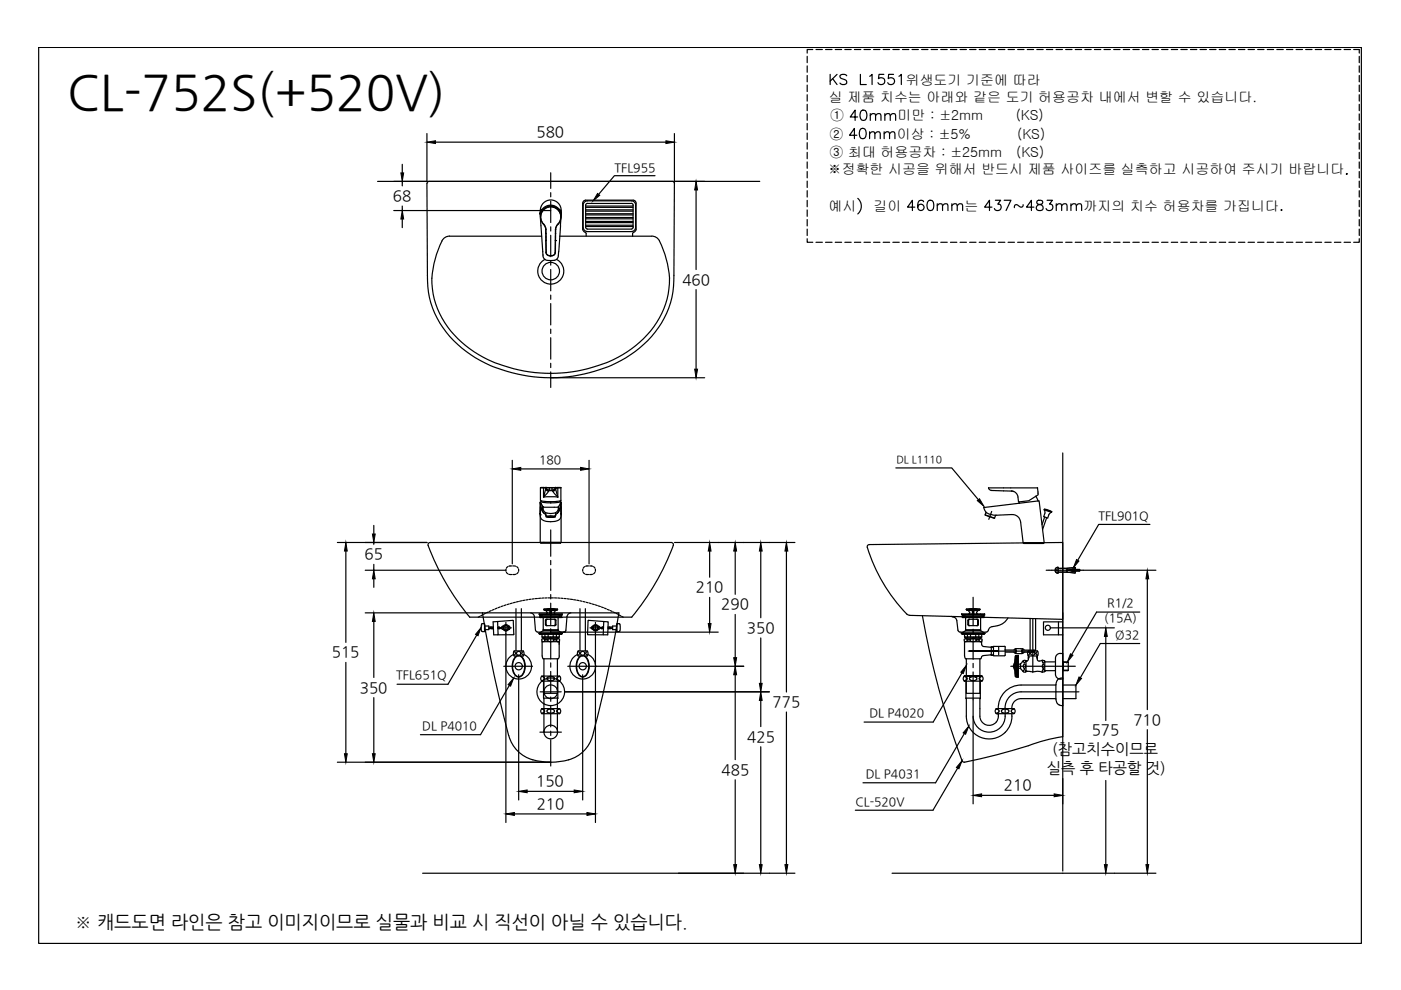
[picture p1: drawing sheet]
<svg xmlns="http://www.w3.org/2000/svg" width="297mm" height="210mm" viewBox="0 0 297 210" stroke-linecap="round" stroke-linejoin="round" font-family="sans-serif">
<!-- layer: 5 -->
<g fill="none" stroke="#000" stroke-width=".25">
<path d="M8.2 10.1h280.4v189.9h-280.4zM114.5 45.4l.1-.5 .3-.4-.4 1.1M114.7 47.8l.4 6.2a1.23 1.23 0 0 0 1.7 1.2 1.23 1.23 0 0 0 1.6-1.2v-.6M114.8 44.7h.1M114.8 44.7l-.3 .8 .2 2.3M115 44.4l-.2 .2-.3 .6 .4-.7-.1 .2M118.5 44.4a2.24 2.24 0 0 0-3.7 .3M118.5 44.4a2.35 2.35 0 0 1 .4 2l-.1 1.4M118.5 44.4l.3 .2 .2 .6-.2-.5-.2-.2 .4 .8M118.8 44.7h.1M118.8 44.7l.2 .9M118.9 47.8l-.4 5.6"/>
<path d="M119 44.6v.8M119 44.6a2.21 2.21 0 0 0-2.2-2.2 2.21 2.21 0 0 0-2.2 2.2l-.1 .8M114.5 106.6l.1 .9M114.5 109.2h.1M114.5 109.2a1.37 1.37 0 0 0 1.6 1.4 2.65 2.65 0 0 0 2.7-.8l.2-.6M114.5 106.5v8.5M114.6 107.5l-.1 1.5zM114.6 106.9v-.3v1.2M114.6 107.8l.1-.1a2.12 2.12 0 0 0 1 1.4M114.7 106.7v1l.4 .4v-.7M114.7 106.7l.4 .7M114.8 106.3l-.3 .1 .2 .3"/>
<path d="M115.1 108.1l.3 .7M115.1 107.4h.1M115.1 107.4v.3M115.1 107.4v.1M115.1 107.5a1.14 1.14 0 0 0 .9 1.3 1.92 1.92 0 0 0 2.2-.4l.2-.7M118.4 107.4v.7l.4-.4v.2l-.4 .6-.6 .6M118.4 107.4v.3v-.2h-3.3M118.4 107.4v.1M118.4 108.1l-.3 .8M118.8 106.3l.2 .1-.2 .3M118.8 106.7l-.3 .7M118.9 106.6v1.2l-.1-.1v-1"/>
<path d="M118.9 106.6v.9M118.9 107.5l.1 1.4M118.9 107.5l.1 1.5M119 106.6l-.1 .3M119 106.5v8.5M216.1 106.7l-7.5 .9 .6 1.1M220.1 106.2h.2l1.1 8.9h-4.5l-.5-4.4a1.78 1.78 0 0 0-1.9-1.6l-3.2 .1"/>
</g>
<!-- layer: 1 -->
<g fill="none" stroke="#000" stroke-width=".25">
<path d="M80.1 38.5h81M85.3 34.8v1.9M85.3 38.5v.9M90.5 28.3v10.2M92.3 30.1h48.9M143 28.3v10.2M83.5 44.6h33.3M85.3 43.7v.9M85.3 46.4v1.9M90.6 58.4a19.3 19.3 0 0 0 9.2 16.8 31.3 31.3 0 0 0 17 4.9M95.3 50.1h19.5M95.3 50.1a2.13 2.13 0 0 0-2 1.8 21.4 21.4 0 0 0-1.7 7.1"/>
<path d="M114.6 46a2.13 2.13 0 0 1 1.9-2.3h.5a1.92 1.92 0 0 1 1.9 2v.3M115.3 47.6a2.18 2.18 0 0 1-.1-3.1 2.18 2.18 0 0 1 3.1 0 2.18 2.18 0 0 1 0 3.1M115.3 47.5l.1 .3a4.3 4.3 0 0 1 .3 2.5v.7M115.3 47.6l.2 .2a4.4 4.4 0 0 1 .3 2.5v.7M115.3 47.6a2.14 2.14 0 0 1-.1-3.1 2.14 2.14 0 0 1 3.1 0 2.14 2.14 0 0 1-.1 3.1M115.6 55a2.76 2.76 0 0 0-1 4.2 2.76 2.76 0 0 0 4.3 0 2.76 2.76 0 0 0-.9-4.2M115.7 50.2h.1M115.8 48.6h-.1M115.8 49.5h-.1M115.8 51v2.5a.69 .69 0 0 0 .7 .7M115.8 51v2.5a.72 .72 0 0 0 .7 .7M115.8 53.5h.1"/>
<path d="M116.5 54.2h.5M116.5 54.2h.1M117.7 53.5h.1M117.7 51v2.5a.69 .69 0 0 1-.7 .7M117.7 51h.1M117.8 49.5l-.1 1.5M117.8 50.2h.1M117.8 48.6h.1M117.8 49.5h.1M117.8 51h.1M117.8 51v2.5a.72 .72 0 0 1-.8 .7M117.8 49.5v1.5"/>
<path d="M118.2 47.6l-.4 .7v1.2M118.2 47.5l.1 .1M118.3 47.6l-.4 .7-.1 1.2M118.7 50.1h19.5M134.4 49.2l-.3 .3M138.2 50.1a2.13 2.13 0 0 1 2 1.8 16.9 16.9 0 0 1-4.6 20.7 29.5 29.5 0 0 1-21.1 6.5 26.9 26.9 0 0 1-18.9-8.9 17.2 17.2 0 0 1-4-11.2M142.9 58.4a19.3 19.3 0 0 1-9.2 16.8 31.3 31.3 0 0 1-16.9 4.9M147.6 40.3v16.9M147.6 61.4v16.9M108.6 97.6v21.9M110.4 99.4h12.7M116.8 80.1h32.6"/>
<path d="M124.9 97.6v21.9M225.3 96v88.7M71.5 115h19M73.3 116.8v19.4M79.3 111.4v1.8M79.3 115v.4M79.3 119.7v1.2M114.6 103.4v2.7a9 9 0 0 0 4.3 0v-2.7M114.6 103.4h.1M114.7 115.2h4.1M114.8 106.2v.1a3.2 3.2 0 0 0 2.4 .3l1.3-.1 .3-.1v-.2M115.3 105.4h3"/>
<path d="M115.3 103.4h-.7M115.3 103.4h-.6h1.1M115.7 108.7v.6M115.7 103.4h-.4l-.1 2M115.7 103.4h.1M115.7 103.4v.2a.6 .6 0 0 0 .6 .5M115.7 103.4l-.5 2 1.1-1.3M115.7 103.4a.62 .62 0 0 0 .6 .6M115.7 103.4h-.4M115.7 103.4a.62 .62 0 0 0 .7 .6M115.8 103.4h-.1M115.8 103.4h2"/>
<path d="M115.8 103.4h.1M115.8 109.3v-.1v.4l.3 .1 1.7-.1M115.8 103.4l.1 .3 .5 .2M115.8 103.4h.7M115.9 109.5l.9-.1 .9 .1-.9 .2zM115.9 109.5h.1M116.4 104l-.1 .1M116.5 103.4v.5M116.5 103.9l-.1 .1M116.5 103.4h.5M116.5 103.9h.5M116.8 106.4v.2"/>
<path d="M117 103.4v.5M117 103.4h.7M117 103.9l.1 .1M117.1 104l1.2 1.4M117.6 109.5h.1M117.6 109.4l-.8 .2-.8-.2M117.7 103.4h.1M117.7 109.2v.4M117.7 103.4l-.1 .3-.5 .2M117.8 103.4h.1M117.8 109.2v.1M117.8 103.4a.62 .62 0 0 1-.6 .6"/>
<path d="M117.8 103.4h.4M117.8 103.4v.2M117.8 103.4a.83 .83 0 0 1-1.2 .6h-.2M117.8 103.6a.6 .6 0 0 1-.6 .5M117.8 103.6l.5 1.8M117.8 108.7v.6M117.8 103.4h.5M118.2 103.4h.1M118.2 103.4h.7h-1.2M118.3 103.4v2M118.9 103.4h.1M118.9 103.4h-.6"/>
<path d="M143 115h25.5M150.5 116.8v5.6M155.9 116.8v9.2M161.3 116.8v14.2M166.7 116.8v29.9M209.6 103.4h10.3M209.6 103.4a.6 .6 0 0 0 .7 .6l4.1 .1M210.3 108.4l-.7 1.7M214.4 104.1l.6 .1M217.1 115.2h4.1M219.5 105.3l.6 .9M219.6 105.2h.1"/>
<path d="M219.9 103.4l.2 1.5-2 1.3-2.2 .2a2 2 0 0 0-1.1-2.2l-.4-.1M220.1 106.2l-4 .5v-.3M243.8 111.2h-10.9l-4.4 7.6M77.4 129.9h24.9M77.4 120.9h29.9M79.3 122.7v1.8M79.3 131.8v11.8M101.1 134.6l-6.1 10.5h-10.8M107.3 134.3v40.1M119.5 134h32.8M126.2 134.3v40.1M150.5 126.7v5.5"/>
<path d="M155.9 130.3v9.1M161.3 135.3v9.6M222.7 133.1h13.6M229.6 120.9h15.5M234.4 134.9v17.9M241.6 129.8h-9.1l-5.3 9M241.6 136.4h-8.3l-4.2 7.3M243.3 122.7v27.8M73.3 140.4v19.4M79.3 147.9v11.9M108 145.3l-6.1 10.5h-12.8M110 143.1v26.5"/>
<path d="M119.7 146.7h43.4M123.5 143.1v26.5M126.5 141.3h31.2M155.9 143.1v18M161.3 148.5v5.6M161.3 158.3v25M166.7 151v32.3M204 142.7l-6.1 10.4h-14.7M204.5 155.5l-6.1 10.5h-15.4M206.3 148.4v22M243.3 154.7v28.6M71.5 161.6h45.3"/>
<path d="M109.1 172.6h15.3M111.8 167.8h9.9M155.9 165.3v18M203 162.9l-5.2 8.9h-16.5M208.1 168.6h15.4M234.4 165.5v17.8M89.6 185.1h78.9M189.1 185.1h56"/>
<circle cx="116.8" cy="57.5" r="1.85"/>
</g>
<!-- layer: CENTER -->
<g fill="none" stroke="#000" stroke-width=".25">
<path d="M116.8 36.6v3.3M116.8 40.9v.8M116.8 42.7v4.5M116.8 48.1v.9M116.8 49.9v4.5M116.8 55.3v.9M116.8 57.1v4.6M116.8 62.6v.9M116.8 64.4v4.5M116.8 69.8v.9M116.8 71.6v4.5M116.8 77v.9"/>
<path d="M116.8 78.8v3.3M116.8 112.4v5.5M116.8 118.8v.9M106.1 133.1h2.3M107.3 132v2.3M116.8 120.7v4.5M116.8 126.1v.9M116.8 127.9v4.5M116.8 133.3v.9M116.8 135.1v4.6M125.1 133.1h2.3M126.2 132v2.3"/>
<path d="M206.3 126.6v5.9M206.3 133.4v.9M206.3 135.2v4.6M116.8 140.5v1M116.8 142.4v4.5M116.8 147.8v.9M116.8 149.6v4.5M116.8 155v.9M116.8 156.8v5.6M206.3 140.7v.9M206.3 142.5v5.9"/>
</g>
<!-- layer: 1 -->
<g fill="#000" stroke="#000" stroke-width=".21">
<path d="M85 36.7h.6l-.3 1.8zM90.5 30.1l1.8-.3v.6zM141.2 29.8l1.8 .3-1.8 .3zM85.3 44.6l.3 1.8h-.6zM147.6 38.5l.3 1.8h-.6zM147.3 78.3h.6l-.3 1.8zM108.6 99.4l1.8-.3v.6zM123.1 99.1l1.8 .3-1.8 .3zM73.3 115l.3 1.8h-.6zM79 113.2h.6l-.3 1.8zM150.5 115l.3 1.8h-.6zM155.9 115l.3 1.8h-.6z"/>
<path d="M161.3 115l.3 1.8h-.6zM166.7 115l.3 1.8h-.6zM228.2 118.6l.6 .4-1.2 1.4zM79.3 129.9l.3 1.9h-.6zM79.3 120.9l.3 1.8h-.6zM102 133.1l-.6 1.7-.6-.3zM150.2 132.2h.6l-.3 1.8zM155.6 139.4h.6l-.3 1.9zM227 138.6l.5 .3-1.2 1.4zM234.4 133.1l.4 1.8h-.6zM243.3 120.9l.3 1.8h-.6zM73 159.8h.6l-.3 1.8z"/>
<path d="M79 159.8h.6l-.3 1.8zM108.9 143.8l-.6 1.7-.6-.3zM155.9 141.3l.3 1.8h-.6zM161.3 146.7l.3 1.8h-.6zM161 144.9h.6l-.3 1.8zM204.9 141.1l-.7 1.7-.5-.3zM205.4 154l-.7 1.7-.5-.3zM228.8 143.5l.5 .3-1.2 1.4zM107.3 172.6l1.8-.3v.6zM110 167.8l1.8-.3v.6zM121.7 167.5l1.8 .3-1.8 .3zM124.4 172.3l1.8 .3-1.8 .3z"/>
<path d="M204 161.3l-.7 1.7-.5-.3zM206.3 168.6l1.8-.3v.6zM223.5 168.3l1.8 .3-1.8 .3zM155.6 183.3h.6l-.3 1.8zM161 183.3h.6l-.3 1.8zM166.4 183.3h.6l-.3 1.8zM234.2 183.3h.6l-.4 1.8zM243 183.3h.6l-.3 1.8z"/>
</g>
<!-- layer: 3 -->
<g fill="none" stroke="#000" stroke-width=".25">
<path d="M171.1 11.9v1.4M171.1 14v1.3M171.1 16v1.4M171.1 18v1.4M172.3 10.5h-1.2v.8M173 10.5h1.4M175 10.5h1.4M177.1 10.5h1.3M179.1 10.5h1.4M181.2 10.5h1.3M183.2 10.5h1.3M185.2 10.5h1.4"/>
<path d="M187.2 10.5h1.4M189.3 10.5h1.4M191.3 10.5h1.4M193.4 10.5h1.3M195.4 10.5h1.4M197.4 10.5h1.4M199.5 10.5h1.3M201.5 10.5h1.4M203.5 10.5h1.4M205.6 10.5h1.3M207.6 10.5h1.4M209.6 10.5h1.4"/>
<path d="M211.7 10.5h1.3M213.7 10.5h1.4M215.8 10.5h1.3M217.8 10.5h1.3M219.8 10.5h1.4M221.9 10.5h1.3M223.9 10.5h1.4M225.9 10.5h1.4M228 10.5h1.3M230 10.5h1.4M232 10.5h1.4M234.1 10.5h1.3"/>
<path d="M236.1 10.5h1.4M238.2 10.5h1.3M240.2 10.5h1.3M242.2 10.5h1.4M244.2 10.5h1.4M246.3 10.5h1.3M248.3 10.5h1.4M250.4 10.5h1.3M252.4 10.5h1.4M254.4 10.5h1.4M256.5 10.5h1.3M258.5 10.5h1.4"/>
<path d="M260.5 10.5h1.4M262.6 10.5h1.3M264.6 10.5h1.4M266.6 10.5h1.4M268.7 10.5h1.3M270.7 10.5h1.4M272.8 10.5h1.3M274.8 10.5h1.3M276.8 10.5h1.4M278.9 10.5h1.3M280.9 10.5h1.3M282.9 10.5h1.4"/>
<path d="M285 10.5h1.3M287 10.5h1.2v.8M288.2 11.9v1.4M288.2 14v1.3M288.2 16v1.4M288.2 18v1.4M171.1 20.1v1.3M171.1 22.1v1.4M171.1 24.2v1.3M171.1 26.2v1.3M171.1 28.2v1.4M171.1 30.2v1.4"/>
<path d="M171.1 32.3v1.4M171.1 34.3v1.4M171.1 36.4v1.3M171.1 38.4v1.4M288.2 20.1v1.3M288.2 22.1v1.4M288.2 24.2v1.3M288.2 26.2v1.3M288.2 28.2v1.4M288.2 30.2v1.4M288.2 32.3v1.4M288.2 34.3v1.4"/>
<path d="M288.2 36.4v1.3M288.2 38.4v1.4M123.5 43.1l.1 5.5v.3l.5 .3M124.1 49.2l.2 .3v.6M134.1 49.5v.6M134.2 42.4h-10a.62 .62 0 0 0-.6 .7M134.2 42.4a.62 .62 0 0 1 .7 .7M134.9 43.1v5.5l-.1 .3-.4 .3M171.1 50.6v.8h1.2M171.1 40.4v1.4M171.1 42.5v1.3M171.1 44.5v1.4"/>
<path d="M171.1 46.5v1.4M171.1 48.6v1.3M173 51.4h1.4M175 51.4h1.4M177.1 51.4h1.3M179.1 51.4h1.4M181.2 51.4h1.3M183.2 51.4h1.3M185.2 51.4h1.4M187.2 51.4h1.4M189.3 51.4h1.4M191.3 51.4h1.4"/>
<path d="M193.4 51.4h1.3M195.4 51.4h1.4M197.4 51.4h1.4M199.5 51.4h1.3M201.5 51.4h1.4M203.5 51.4h1.4M205.6 51.4h1.3M207.6 51.4h1.4M209.6 51.4h1.4M211.7 51.4h1.3M213.7 51.4h1.4M215.8 51.4h1.3"/>
<path d="M217.8 51.4h1.3M219.8 51.4h1.4M221.9 51.4h1.3M223.9 51.4h1.4M225.9 51.4h1.4M228 51.4h1.3M230 51.4h1.4M232 51.4h1.4M234.1 51.4h1.3M236.1 51.4h1.4M238.2 51.4h1.3M240.2 51.4h1.3"/>
<path d="M242.2 51.4h1.4M244.2 51.4h1.4M246.3 51.4h1.3M248.3 51.4h1.4M250.4 51.4h1.3M252.4 51.4h1.4M254.4 51.4h1.4M256.5 51.4h1.3M258.5 51.4h1.4M260.5 51.4h1.4M262.6 51.4h1.3M264.6 51.4h1.4"/>
<path d="M266.6 51.4h1.4M268.7 51.4h1.3M270.7 51.4h1.4M272.8 51.4h1.3M274.8 51.4h1.3M276.8 51.4h1.4M278.9 51.4h1.3M280.9 51.4h1.3M282.9 51.4h1.4M285 51.4h1.3M288.2 50.6v.8h-1.2M288.2 40.4v1.4"/>
<path d="M288.2 42.5v1.3M288.2 44.5v1.4M288.2 46.5v1.4M288.2 48.6v1.3M102.3 132.2h.4v1.7h-.4M102.3 132.2a1.45 1.45 0 0 0 0 1.7M102.7 132.4l.1 .3M102.8 133.5l-.1 .3M102.8 132.7h.8v.8h-.8M102.8 132.7v.8M103.6 133.3h1M103.9 132.9l.3 .5"/>
<path d="M104.3 132.9l.2 .5M104.5 132.9l.1 .1h-1M105.4 131.8l.1 .1M105.5 131.9l.1 2.6M105.5 133l.7 .1-.6 .2M105.6 133.1l.1 .3M105.6 134.5l-.1 .1M105.8 132.9l.2 .5M106.6 133.5h.1M106.7 132.8h-.1a.33 .33 0 0 0-.3 .3 .33 .33 0 0 0 .3 .3M106.7 132.8l.6-.3 .5 .3v.6l-.5 .3-.6-.3zM107.8 132.8h.1"/>
<path d="M107.8 133.5h.1M107.8 132.8a.33 .33 0 0 1 .4 .3 .33 .33 0 0 1-.4 .3M109 134.5l-.2 .1h-4.1l-.2-2.8 4.3-.2 .1 2.9M114.3 134.3h4.9M114.3 130.2l4.9 .1zM114.3 130.3l.2 .1M114.4 130.2h-.1M114.4 134.4l4.6 .1M114.4 134.3v.2M114.5 130.4v.1M114.5 130.8v.1M114.5 130.9h4.5"/>
<path d="M114.5 130.8h4.6l-.1 .1M114.5 130.5h4.6M114.5 130.9h.1M114.5 130.4h.1M114.5 130.4h4.5M114.8 130.6v.1M114.9 134.5l.1 .6h3.6M114.9 136.1l.1 3 .1 .6h3.3M114.9 135.1h.7M115.2 133.7l-.9 .6h4.9M115.2 133.4v.3M115.2 133.7h3.1"/>
<path d="M115.2 133.5h3.1M115.2 135.1v.3h1.5M115.2 130.9v2.8M115.3 129.2h2.9l-.1 .2h-2.7zM115.3 129.2l1.5-.2 1.4 .2M115.3 139.7v7.3h2.9v-7.3M115.5 135.6h.6v.3h-.6M115.5 135.6v.3M115.5 135.5l-.3-.1-.3 .1 .1 .5 .5-.1M115.5 134.5v.6M115.6 129.4l1 .1M115.6 132.4l.3 .3h1.8l.2-.3"/>
<path d="M115.6 132.4v-.9l.3-.2 1.9 .1 .1 1M115.6 129.4l.4 .4M115.8 131.5v.9M115.8 132.4l.2 .3M115.9 130.1l-.1 .1M116 129.8v.3M116 131.3l-.2 .2M116.2 135.9l.6 .1 .6-.1M116.2 134.5v.6h-.7M116.2 135h1.1M116.6 129.5h.3M116.6 129.5v.7"/>
<path d="M116.7 130.2v-.2h.1v.2M116.7 129.4v.6M116.8 135.4l-.6 .1M116.8 135.4l.6 .1M116.8 129.4v.6M116.9 129.5v.7M117.3 135.1h.7M117.3 134.5v.6M117.4 135.6h.6v.3h-.6zM117.5 131.3l.2 .2v.9M117.5 129.8l.2 .4M117.7 132.4l-.2 .3"/>
<path d="M117.9 129.4l-1 .1M117.9 129.4l-.4 .4M118 134.5v.6M118 135.1h.6M118 135.5l.3-.1 .4 .1M118 135.9l.3 .1 .4-.1M118.3 136.1h-3.4M118.3 133.4v.3M118.3 135.1v.3h-1.5M118.3 133.7l.9 .6M118.3 130.9v2.8M118.3 136.1h.3"/>
<path d="M118.6 136.1v3l-.2 .6M118.6 134.5v.6M118.6 135.6v.3M118.7 130.6v.1M119 130.9h.1M119 130.4h.1M119 130.4v.1M119.1 134.3v.2M119.1 134.4l-.1 .1M119.2 130.3l-.2 .1M124.8 131.5l4.2 .3-.2 2.8h-4.1v-3M124.8 131.5l-.1 .1"/>
<path d="M125.7 133.5h.1M125.7 132.8h.1M125.7 132.8a.33 .33 0 0 0-.3 .3 .33 .33 0 0 0 .3 .3M125.7 132.8l.5-.3 .6 .3v.6l-.6 .3-.5-.3zM126.8 132.8h.1a.33 .33 0 0 1 .3 .3 .33 .33 0 0 1-.3 .3M126.8 133.5h.1M127.7 132.9l-.2 .5M128 133l-.7 .1 .6 .2M128 133.1l-.2 .3M128.1 131.8l-.1 2.8M128.9 133.3h1M129 132.9l-.1 .1h1"/>
<path d="M129.3 132.9l-.3 .5M129.6 132.9l-.3 .5M130.7 132.7h-.8v.8h.8l.1 .3M130.7 132.7v.8M130.8 132.4l-.1 .3M131.3 133.9a1.45 1.45 0 0 0 0-1.7h-.5v1.7h.4M203.8 134.3h5M203.9 130.2h4.9M203.9 130.3l.2 .1M203.9 130.2h4.8M203.9 130.2h.1M204 134.4v.1"/>
<path d="M204 134.3v.2h4.6M204 130.9l.1-.2 4.5 .1v.1M204 130.5h4.6M204 130.4v.1M204.1 130.9h4.5M204.1 130.9h.1M204.1 130.4h.1M204.1 130.4h4.5M204.4 130.6v.1M204.5 135.1h3.6M204.5 134.5v.6M204.5 136.1v3"/>
<path d="M204.5 135.1h.6M204.5 136.1h3.6M204.7 133.7l-.9 .6h5M204.7 133.4l.1 .3M204.7 133.7h3.2M204.7 133.5h3.2M204.7 135.1l.1 .3h3.1v-.3M204.7 130.9v2.8M204.9 129.2h2.9l-.1 .2h-2.7zM204.9 139.7v7.3h2.8M204.9 129.1v.1M204.9 129.1l1.8-.1 1.1 .2"/>
<path d="M205.1 135.5l-.3-.1-.4 .2 .2 .4 .5-.1M205.1 135.1h.7M205.1 134.5v.6M205.2 131.5v.9M205.2 129.4l1 .1M205.2 129.4l.4 .4M205.2 132.4l.2 .3h1.8l.2-.3M205.2 131.5l.2-.2 2 .1v1M205.4 132.4l.2 .3M205.5 130.1l-.1 .1M205.6 138h6.1h-6.4M205.6 129.8l-.1 .3"/>
<path d="M205.6 131.3l-.2 .2v.9M205.7 135.6h-.7v.3h.7M205.7 135.6v.3M205.7 135.9l.6 .1M205.8 134.5v.6M205.8 135h1.1M206.2 129.5h.3M206.2 129.5v.7M206.3 130.2l-.1-.2h.2v.2M206.3 129.4l-.1 .6M206.3 135.4l-.6 .1M206.4 135.4l.5 .1"/>
<path d="M206.4 129.4v.6M206.5 129.5v.7M206.9 134.5v.6M206.9 135.9l-.5 .1M207.1 131.3l.2 .2M207.1 129.8l.1 .4M207.3 131.5v.9M207.3 132.4l-.2 .3M207.4 129.4l-.9 .1M207.5 129.4l-.4 .4M207.5 134.5v.6h-.6M207.5 135.1h.7"/>
<path d="M207.6 135.5l.5-.1 .1 .5-.3 .1-.3-.1M207.6 135.6h-.7v.3h.7M207.6 135.6v.3M207.8 139.7v7.3M207.8 136.1h.1M207.9 133.4l-.1 .3M207.9 133.7l.9 .6M207.9 130.9v2.8M208.1 136.1v.5M208.1 136.6l.4 .5 1.5 .1 .3-.1M208.1 134.5v.6M208.3 130.6v.1"/>
<path d="M208.6 130.9h.1M208.6 130.4h.1M208.6 130.4v.1M208.6 134.3v.2M208.7 134.4l-.1 .1M208.7 130.2h.1M208.8 130.3l-.2 .1M210 138.9l-1.7 .2-.4 .6h-3.2l-.2-.6M210 138.8l.3 .1M210.3 137.1v.1M210.3 138.9h.1M210.3 137.1h.3"/>
<path d="M210.6 137.2h-.4v1.7h.4M210.6 137.1v1.9M210.7 137.1h2.3M210.7 137l-.1 .1M211.7 138h7.6M211.7 137.2v1.6M213 137l.1 .2v1.8l-2.8-.1M213.1 137.8h2.3M213.2 138.3h2.2M215 138.3l.4 .3a2.18 2.18 0 0 0 1.6-.2l.1-.1M215.3 138.3h.1M215.3 137.8h.1"/>
<path d="M215.4 138.3h-.1M215.4 137.8v.1M215.4 137.9h.1M215.4 138.1v.2M215.5 137.9v.2M216.7 137.5a1.99 1.99 0 0 0-1.6 .2l-.1 .1M216.7 137.8h2.6M216.7 138.3h2.6M216.7 137.5l.4 .3M216.7 137.8l-.1 .3 .2 .2M216.8 137.8h.1M216.8 137.8h-.1"/>
<path d="M216.8 138.3h.1M219.3 137.8v.5M224.4 131.8v2.8M225.3 131.8h-4.1v2.8h4.1M118.1 147.9h.1"/>
<circle cx="107.3" cy="133.1" r=".67"/>
<circle cx="107.3" cy="133.1" r=".46"/>
<circle cx="126.3" cy="133.1" r=".66"/>
<circle cx="126.3" cy="133.1" r=".45"/>
</g>
<!-- layer: 4 -->
<g fill="none" stroke="#000" stroke-width=".25">
<path d="M114.5 155.2h4.5M114.5 146.7h4.5M114.8 143.4h.1a.48 .48 0 0 1 .5 .6M114.8 150.3h.2M114.9 150.2h3.7l.3 .6-.3 .5h-3.7M114.9 143.3h3.7l.2 .4v.4l-.2 .3h-3.7l-.3-.5zM114.9 150.2l-.3 .6 .3 .5M115 150.4l.4 .2M115 144.3h-.2M115.2 144.4v3.6h3.1v-3.6M115.3 148.1v7.1M115.3 151l-.5 .2"/>
<path d="M115.3 155a1.45 1.45 0 0 0 2 1.6 1.45 1.45 0 0 0 .5-2.4 1.45 1.45 0 0 0-2.4 .6l-.1 .4M115.4 150.6l-.1 .4M115.4 144l-.4 .3M116 143.7a.76 .76 0 0 0 1.2 .6l.3-.3v-.3M116 150.6a.76 .76 0 0 0 1.2 .6l.3-.3v-.3M116.2 150.4l-.2 .2M116.2 150.5l.6-.2 .5 .2M116.4 143.4l-.4 .3M116.5 143.5h.6M116.8 150.2h.1M117.1 143.4l.4 .3M117.3 150.4l.2 .2"/>
<path d="M118.1 144l.4 .3M118.1 150.6l.1 .4M118.2 151l.3 .2M118.3 148l-.1 7.2M118.5 144.3h.2M118.5 151.2h.2M118.5 143.4a.45 .45 0 0 0-.4 .6M118.5 150.4l-.4 .2M118.7 143.4h-.2M118.7 150.3h-.2M204.4 143.4l.6 .3M204.5 143.3h.4h-.4"/>
<path d="M204.5 143.3l-.3 .6 .3 .5M204.6 144.3h-.2M204.8 148l.1 3.8a4.8 4.8 0 0 0 4.8 4.9 4.8 4.8 0 0 0 4.9-4.9M204.8 144.4v3.6h3v-3.6M204.9 143.3h1.4h-1.4M205 143.7v.3M205 144l-.4 .3M205.7 143.6l.5-.2a.57 .57 0 0 1 .6 .1 .57 .57 0 0 1 .2 .6l-.5 .2a.56 .56 0 0 1-.7 0 .56 .56 0 0 1-.1-.7zM207.7 144l.4 .3M207.8 143.3h-1.5h1.5M207.9 148l-.1 3.8a1.97 1.97 0 0 0 2.1 2 1.97 1.97 0 0 0 1.8-2.3M208.1 144.3h.2"/>
<path d="M208.2 143.3h-.4h.4M208.2 143.3l.2 .6-.2 .5h-3.7M208.3 143.4h-.1a.48 .48 0 0 0-.5 .6M211.2 150.3h.1M211.2 151.3l-.2-.5 .2-.6h3.8l.2 .6-.2 .5M211.3 151.3h3.6M211.3 150.4l.5 .2M211.6 151.3l.1 .2M211.8 150.6a.52 .52 0 0 1-.6 .6M213.1 151.2a.46 .46 0 0 1-.6-.2 .46 .46 0 0 1 .2-.6h.1a.72 .72 0 0 1 1.1 .5l-.8 .3M213.1 150.2a4.7 4.7 0 0 1-1 4 3.4 3.4 0 0 1-3.7 .8 3.4 3.4 0 0 1-2.1-3.2M213.1 150.2h.1"/>
<path d="M214.5 150.6l-.1 .3 .2 .2M214.5 151.3v.5M214.6 150.4l-.1 .2M214.6 151.1l.4 .1M214.9 150.4l-.3 .1M215 150.3h-.1M223.9 145.2h-7.4a4.8 4.8 0 0 0-4.8 5M223.9 148.1h-7.4a1.96 1.96 0 0 0-2 2.1M223.9 145.1v3.2M223.9 148.3l.3 .9M224.6 143.9l.7-.2v5.9l-.7-.1-.4-.3M224.6 143.9l-.4 .3-.3 .9"/>
<path d="M225.3 145.2h2.8v2.9h-2.8M228.8 146.7h-12.3a3.4 3.4 0 0 0-3.4 3.4"/>
<circle cx="116.8" cy="146.7" r="1.45"/>
<circle cx="116.8" cy="146.7" r="2.93"/>
</g>
<!-- layer: 6 -->
<g fill="none" stroke="#000" stroke-width=".25">
<path d="M108.9 138.8a2.72 2.72 0 0 0-1.1 4.1 2.72 2.72 0 0 0 4.3 0 2.72 2.72 0 0 0-1-4.1M108.9 138.1a.4 .4 0 0 1 .4 .4 .4 .4 0 0 1-.4 .4M109.3 139.4a1.01 1.01 0 0 1 1.1-.3 1.01 1.01 0 0 1 .6 .9 2.8 2.8 0 0 1-.8 3.4 1.52 1.52 0 0 1-1.5-1.7l.1-1.3zM109.3 139.3a1.15 1.15 0 0 1 1.2-.2 1.15 1.15 0 0 1 .7 1 2.98 2.98 0 0 1-.9 3.4 1.47 1.47 0 0 1-1.7-1.6 3.2 3.2 0 0 1 .7-2.6zM109.4 129.1v8.9M109.5 139.1h-.5a.9 .9 0 0 1 0-1.1h1.9a.88 .88 0 0 1 0 1.1h-.5M110.5 129.1v8.9M111 138.1a.4 .4 0 0 0-.4 .4 .4 .4 0 0 0 .4 .4M122.4 138.8a2.72 2.72 0 0 0-1 4.1 2.72 2.72 0 0 0 4.3 0 2.72 2.72 0 0 0-1.1-4.1M122.5 138.1a.4 .4 0 0 1 .4 .4 .4 .4 0 0 1-.4 .4M122.8 139.4a1.01 1.01 0 0 1 1.1-.3 1.01 1.01 0 0 1 .7 .9 2.8 2.8 0 0 1-.8 3.4 1.49 1.49 0 0 1-1.5-1.7l.1-1.3zM122.8 139.3a1.15 1.15 0 0 1 1.3-.2 1.15 1.15 0 0 1 .6 1 2.98 2.98 0 0 1-.8 3.4 1.47 1.47 0 0 1-1.7-1.6 3.2 3.2 0 0 1 .6-2.6z"/>
<path d="M123 129.1v8.9M123.1 139.1h-.5a.9 .9 0 0 1 0-1.1h1.9a.88 .88 0 0 1 0 1.1h-.5M124.1 129.1v8.9M124.6 138.1a.4 .4 0 0 0-.4 .4 .4 .4 0 0 0 .4 .4M215.3 139.1v4.3M215.4 139l.1 4.5M215.5 139h-.1a3.5 3.5 0 0 0-.3 2.3l.2 2.1M215.5 139v4.5M215.5 139.9h.3M215.5 139.8h.3M215.5 139.5h.3M215.5 139.4h.3"/>
<path d="M215.5 139.6h.3M215.5 139.3h.3M215.5 139.2h.3M215.5 139.7h.3M215.5 139.1h.3M215.5 139h.3M215.8 139h.1v4.6h-.1M215.8 139h-.3M215.8 139v4.6M218 138.1a.4 .4 0 0 1 .3 .4 .4 .4 0 0 1-.3 .4M218 138h1.9a.9 .9 0 0 1 0 1.1M218 139.4h.2l-.2 .3"/>
<path d="M218 139.8l-.2 .3-.2 .1M218.1 138a.9 .9 0 0 0 0 1.1M218.2 139.1v.3M218.4 131.1v6.9M219 131.1v11.5M219.6 131.1v6.9M219.8 139.1v.3M219.9 139.8a.73 .73 0 0 0 1.2 .2l.4 .2M219.9 139.4v.3M219.9 139.1h-1.9v.7M219.9 139.1v.7M220 138.1a.4 .4 0 0 0-.3 .4 .4 .4 0 0 0 .4 .4"/>
<path d="M221 140l.2 .6 .2-.5M106.8 141.3h6.1M120.4 141.3h6.1M214.3 141.3h13.7M215.1 140.5l-.2 .7 .2 .8M215.3 143.4h.1M215.3 143.5h.5M215.5 140.6h.3M215.5 140.5h.3M215.5 140.4h.3M215.5 140.3h.3M215.5 140.8h.3"/>
<path d="M215.5 141.3h.3M215.5 141.2h.3M215.5 141.1h.3M215.5 141h.3M215.5 140.9h.3M215.5 140.7h.3M215.5 141.7h.3M215.5 143.4h.3M215.5 143.2h.3M215.5 143.3h.3M215.5 142.9h.3M215.5 142.5h.3"/>
<path d="M215.5 142.6h.3M215.5 142.7h.3M215.5 142.8h.3M215.5 143h.3M215.5 143.1h.3M215.5 142.4h.3M215.5 141.9h.3M215.5 142h.3M215.5 142.1h.3M215.5 142.2h.3M215.5 142.3h.3M215.5 141.4h.3"/>
<path d="M215.5 141.5h.3M215.5 141.6h.3M215.5 141.8h.3M215.5 143.5h.2M215.5 140.2h.3M215.5 140h.3M215.5 140.1h.3M215.7 143.5h.1M215.9 140.8h.5M215.9 141.7h.5M217 142.4l.2-.4 .3 .5M217.1 140.8a.43 .43 0 0 1 .4 .5 .43 .43 0 0 1-.4 .4l-.1-.4z"/>
<path d="M217.5 140l-.3 .5-.2-.4M217.5 140.2h.1M217.5 140.1v2.2M217.5 142.3h.1M217.5 140.3h.1M217.6 140.1a1.05 1.05 0 0 0-1.2 .6v1.1a1.07 1.07 0 0 0 1.2 .6M217.6 142.3h.1M217.6 140.2h.1M217.9 142.3l-.4 .1M217.9 142.3l1.7 .1M221.1 140.8a.42 .42 0 0 1 .3 .5 .42 .42 0 0 1-.3 .4l-.1-.4zM221.4 142.4l-.2-.5-.2 .6"/>
<path d="M221.5 140.2v2.1v-.1M221.5 142.2h.1M221.5 142.2h2.3M221.5 140.3h2.3M221.5 142.3a1.12 1.12 0 0 1-1.3 0l-.6 .1M223.8 143a1.14 1.14 0 0 0 1.5 1v-5.4a1.15 1.15 0 0 0-1.5 .9v3.5M225.3 140.3l1.2 .1M225.4 140.3l1.1 .1M225.5 140.3v1.9M226.5 140.4v1.7M226.5 142.1l-1.2 .1M226.5 142.1l-1.1 .1"/>
<circle cx="110" cy="138.5" r=".45"/>
<circle cx="123.6" cy="138.5" r=".45"/>
<circle cx="219" cy="138.5" r=".45"/>
<circle cx="110" cy="141.3" r=".77"/>
<circle cx="123.5" cy="141.3" r=".77"/>
</g>
<!-- layer: 7 -->
<g fill="none" stroke="#000" stroke-width=".25">
<path d="M112.5 129.9a.9 .9 0 0 1 .8 .8M113.3 130.7l.2 2.9 .5 .4M114 134h5.5M121 129.9a.91 .91 0 0 0-.8 .8l-.2 2.9-.5 .4M195.6 130.5a167.7 167.7 0 0 0 8.5 31l.4 .1M201.7 130.7l.4 .1a.9 .9 0 0 1 .8 .8l.2 2 .5 .4M203.5 134h5.6M211.6 132.6l-.7 .2a1.26 1.26 0 0 0-1.4 1l-.4 .2M213.7 131l-.9 1.1-1.2 .5M225.3 129.9v26.3a34.7 34.7 0 0 0-7.3 1.9 129.9 129.9 0 0 1-13.5 3.5M125.6 156a7.2 7.2 0 0 1-5 5.1M125.7 156l3.1-13 2.4-13.1h-28.9l2.4 13.1 3.2 13a7.7 7.7 0 0 0 7.6 5.6 14.5 14.5 0 0 0 5.1-.5"/>
<circle cx="222.2" cy="133.1" r=".54"/>
</g>
<!-- layer: 0 -->
<g fill="none" stroke="#000" stroke-width=".25">
<path d="M91 38.5l-.3 .1-.2 .3 .1 19.5M138.9 37.3h-8.6l-3.4 3.9M142.6 38.5l.3 .1 .1 .3M143 38.5l-.1 19.9M189.9 99.2h11.9l5.6 6.8M90.8 115.6a53.2 53.2 0 0 0 8.8 15.2l34.3 .1a53.6 53.6 0 0 0 8.9-15.3M91.2 115h51.1l.4 .2v.4M91.2 115l-.4 .2v.4M108.5 120l-.6 .1M108.7 120l.6 .1M114.7 115.2v-.2h4.1v.2M115.2 115h.1"/>
<path d="M124.8 120l-.7 .1M125 120l.6 .1M208.9 109.2l2 .7M209.2 108.7l.8 .4 1.3 .1M217.1 115.2v-.1h4.1v.1M221.4 108.1l1.5 .5M221.4 108.1l.1 .7-.2 .7 .8 .3 .3-.7M221.4 108v.1M221.4 108l1.6 .5M221.5 109.6l-.6 1.7M221.9 109.7l-.8 2.6M222.9 108.6l-.5 .5"/>
<path d="M223 108.5l-.1 .1M101.7 130.7l-.3 .2M102.3 130.4l-.4 .2M102.9 130l-.4 .3M103.5 129.8l-.4 .1M104.1 129.5l-.4 .1M104.8 129.2l-.4 .2M105.4 128.9l-.4 .2M106 128.7l-.4 .1M106.7 128.5l-.5 .1M107.3 120.7v.4M107.3 128.2l-.4 .2"/>
<path d="M107.4 121.3l.3 .4M107.7 120.1l-.3 .4M107.9 121.8h.6M108 128.1l-.5 .1M108.6 127.9l-.4 .1M109.3 127.7l-.5 .1M109.4 121.8h-.7M109.5 120.1l.4 .4M109.9 121.3l-.4 .4M109.9 127.5l-.4 .1M109.9 120.7v.4M110.6 127.4l-.4 .1"/>
<path d="M111.3 127.3h-.5M111.9 127.1l-.4 .1M112.6 127l-.5 .1M113.3 127h-.5M113.9 126.9h-.4M114.6 126.8l-.4 .1M115.3 126.8h-.4M116 126.8h-.5M116.2 126.8h.5M116.8 134h3.1M116.9 126.8h.4M117.6 126.8h.4"/>
<path d="M118.2 126.8h.5M118.9 126.8l.5 .1M119.6 126.9h.4M120.3 127h.4M120.9 127l.5 .1M121.6 127.1l.5 .1M122.3 127.3h.4M122.9 127.4l.5 .1M123.6 120.7v.4M123.6 127.5l.4 .1M123.6 121.3l.4 .4M124 120.1l-.4 .4"/>
<path d="M124.2 121.8h.6M124.3 127.7l.4 .1M124.9 127.8l.5 .2M125.6 128.1l.4 .1M125.6 121.8h-.6M125.8 120.1l.3 .4M126.1 121.3l-.3 .4M126.2 120.7v.4M126.2 128.2l.4 .2M126.9 128.5l.4 .1M127.5 128.7l.4 .1M128.2 128.9l.4 .2"/>
<path d="M128.8 129.2l.4 .2M129.4 129.5l.4 .1M130 129.8l.4 .1M130.6 130l.4 .2M131.2 130.4l.4 .2M131.8 130.7l.4 .2M192.9 130.4h-.3a30.3 30.3 0 0 1-6.9-9.6l-1.8-4.7a.46 .46 0 0 1 .4-.6l41-.5v16.3l-32.4-.8M221.8 120.9h.5M222.3 120.9h.1M222.5 120.9h.4M222.9 120.9h.1M223.1 120.9h.4"/>
<path d="M223.5 120.9h.1M223.7 120.9h.4M223.8 120.6l.1 .1v.4l-.1 .1M223.8 121.2v.1M223.8 120.5v.1M223.8 121.3h.1M223.9 120.5h-.1M223.9 121.4l.3 .1M224.1 120.3l-.2 .1M224.2 120.9h.1M224.2 120.3h.1M224.3 120.3v1.2"/>
<path d="M224.3 120.9h.4M224.3 120.5h1.9M224.3 121.3h1.9M224.8 120.9h.1M224.9 120.9h.4M225.4 120.9h.1M225.5 120.9h.4M226 120.9h.1M226.1 120.9h.4M226.2 121.3h.1M226.2 120.5v.8M226.3 120.9h.1"/>
<path d="M226.3 120.5h-.1M226.3 120.5h.1M226.3 121.3l.8 .1M226.4 120.9l.5 .1M226.5 120.5h-.1M226.5 120.5h.1M226.6 120.9h.1M226.7 120.9h.4M226.8 120.8l-.4 .1M226.9 121h.1M227 120.8h-.2M227 120.8h.1"/>
<path d="M227 121l.1 .1M227.1 120.4l-.5 .1M227.1 121.4h.1M227.2 120.9h.1M227.2 121.4h.1M227.3 121.1h.4M227.3 121.4h.1M227.4 120.9h.4M227.4 121.4l.1 .1M227.5 121.5h.1M227.6 120.7h-.5h1.8v.4h-1.8M227.6 120.7h.1"/>
<path d="M227.6 121.5h.4M227.7 120.4h-.6M227.7 121.1l.1 .1M227.7 120.3h.2M227.8 120.6l-.1 .1M227.8 121.2h.1M227.8 120.9h.1M227.9 120.6h-.1M227.9 121.2h.1M228 120.3v.1M228 120.5l-.1 .1M228 121.3h.1"/>
<path d="M228 120.9h.4M228 121.4h.1M228 120.4v.1M228.4 120.9h.1M228.6 120.9h.4M229.1 120.9h.1M229.2 120.9h.4"/>
</g>
<path d="M126.7 41l.5 .4-1.4 1.2zM207.2 106.2l.5-.5 .9 1.6z" fill="#000" stroke="#000" stroke-width=".21"/>
<!-- layer: DEF_LAYER_ASSEM_MEMBER -->
<path d="M209 108.6l-.1 .6 1.9 .7 .3-.7" fill="none" stroke="#000" stroke-width=".25"/>
<!-- layer: 61 -->
<path d="M116.8 115h.1" fill="none" stroke="#000" stroke-width=".21"/>
<!-- layer: BASE -->
<g fill="none" stroke="#000" stroke-width=".25">
<path d="M123.6 43.5v4.7a.9 .9 0 0 0 .9 .9M124.2 43.5v4.7l.3 .4M124.2 48h10M124.2 47.8h10M124.2 47.2h10M124.2 46.9h10M124.2 46.4h10M124.2 46.1h10M124.2 45.6h10M124.2 45.3h10M124.2 44.8h10M124.2 44.5h10"/>
<path d="M124.2 44h10M124.2 43.7h10M124.5 42.6h9.4a.9 .9 0 0 1 .9 .9M124.5 43.1h9.4M124.5 42.6a.9 .9 0 0 0-.9 .9M124.5 43.1l-.3 .4M133.9 43.1l.3 .4M134.2 43.5v4.7M134.2 48.2l-.3 .4h-9.4M134.8 43.5v4.7M134.8 48.2a.9 .9 0 0 1-.9 .9h-9.4"/>
</g>
<!-- layer: 2 -->
<g fill="none" stroke="#000" stroke-width=".25">
<path d="M176 15.8v2.1M176.5 16.7l1 1.2M177.5 15.8l-1.5 1.4M179.5 16.1a.82 .82 0 0 0-1.4 .2l.2 .3 .8 .3a.53 .53 0 0 1 .4 .4 .53 .53 0 0 1-.2 .5 .98 .98 0 0 1-1.2-.2M182.4 15.8v2.1h1.3M184.4 16.2l.5-.4v2.1M187.4 15.8h-1l-.1 .9a.77 .77 0 0 1 1.1 0 .77 .77 0 0 1-.1 1.1 .77 .77 0 0 1-1.2-.3M189.4 15.8h-1l-.1 .9a.77 .77 0 0 1 1.2 0 .77 .77 0 0 1-.2 1.1 .77 .77 0 0 1-1.1-.3M190.6 16.2l.5-.4v2.1M181.7 28.7h-1.6l1.1-1.5v2.2M181.8 24.8h-1.5l1-1.5v2.2M182.5 27.3a.7 .7 0 0 1 1 .3 1.75 1.75 0 0 1-.2 1.7 .7 .7 0 0 1-1-.3 1.75 1.75 0 0 1 .2-1.7z"/>
<path d="M182.7 23.5a.7 .7 0 0 1 1 .3 1.75 1.75 0 0 1-.2 1.6 .7 .7 0 0 1-1.1-.3 1.75 1.75 0 0 1 .3-1.6zM184.4 28.4l.5-.5 .5 .1 .1 1.4M184.4 27.9v1.5M184.5 24.5a.74 .74 0 0 1 1.1-.3v1.3M184.5 24.1v1.4M185.5 28.4l.5-.5 .5 .1 .1 1.4M185.6 24.5l.6-.4 .5 .1 .1 1.3M187.5 28.4l.5-.5 .5 .1 .1 1.4M187.5 27.9v1.5M187.6 24.5l.5-.4 .5 .1 .2 1.3M187.6 24.1v1.4M188.6 28.4l.5-.5 .5 .1 .1 1.4"/>
<path d="M188.8 24.5l.5-.4 .5 .1 .1 1.3M285.4 36.9h.3zM181.9 42.1a2.19 2.19 0 0 1 0 3.3M194 43.9h-1.6l1-1.4v2.1M195.8 42.8a.64 .64 0 0 0-.9-.2 1.29 1.29 0 0 0 .3 2 .68 .68 0 0 0 .7-.6 .68 .68 0 0 0-.6-.7 .68 .68 0 0 0-.7 .6M196.9 42.6a.7 .7 0 0 1 1 .3 1.93 1.93 0 0 1-.2 1.6 .7 .7 0 0 1-1.1-.3 1.75 1.75 0 0 1 .3-1.6zM198.7 43.6l.5-.4 .5 .1 .1 1.3M198.7 43.2v1.4M199.8 43.6l.6-.4 .5 .1 .1 1.3M201.8 43.6l.5-.4 .5 .1 .2 1.3M201.8 43.2v1.4M203 43.6l.5-.4 .5 .1 .1 1.3"/>
<path d="M210.3 43.9h-1.5l1-1.4v2.1M211 42.5h1.2l-.7 .8a.73 .73 0 0 1 .7 1.1 .73 .73 0 0 1-1.3 0l-.1-.2M212.9 42.5h1.4l-1 2.1M216.9 43.4a.43 .43 0 0 1-.2 .5 .43 .43 0 0 1-.5-.1l-.8-.4-.2 .1-.1 .5M219.2 43.9h-1.6l1.1-1.4v2.1M219.9 42.6a.43 .43 0 0 0 .2 .7 .81 .81 0 0 1 .9 .3 .81 .81 0 0 1 .1 .8 .78 .78 0 0 1-.9 .2 .78 .78 0 0 1-.5-.7 1.24 1.24 0 0 1 1.3-.7l.1-.4a.82 .82 0 0 0-1.2-.2zM222 42.5h1.1l-.6 .8a.72 .72 0 0 1 .5 1.1 .72 .72 0 0 1-1.2-.2M224 43.6l.5-.4 .5 .1 .1 1.3M224 43.2v1.4M225.1 43.6l.5-.4 .5 .1 .1 1.3M227.1 43.6l.5-.4 .5 .1 .1 1.3M227.1 43.2v1.4"/>
<path d="M228.2 43.6l.5-.4 .5 .1 .1 1.3M271.7 44.4v.2z"/>
</g>
<text font-size="10.4" x="14.3" y="23.1">CL-752S(+520V)</text>
<text font-size="3.9" x="15.8" y="196.7">※ 캐드도면 라인은 참고 이미지이므로 실물과 비교 시 직선이 아닐 수 있습니다.</text>
<g font-size="3.2">
<text x="113.7" y="29">580</text>
<text x="83.3" y="42.6">68</text>
<text x="144.7" y="60.3">460</text>
<text x="77.3" y="118.6">65</text>
<text x="147.5" y="125.6">210</text>
<text x="152.9" y="129.2">290</text>
<text x="158.4" y="134.2">350</text>
<text x="70.3" y="139.4">515</text>
<text x="76.3" y="146.8">350</text>
<text x="163.8" y="149.9">775</text>
<text x="231.5" y="155.9">575</text>
<text x="240.3" y="153.6">710</text>
<text x="158.4" y="157.2">425</text>
<text x="223.1" y="159.8">(참고치수이므로</text>
<text x="113.7" y="166.7">150</text>
<text x="153" y="164.3">485</text>
<text x="212.9" y="167.5">210</text>
<text x="221.9" y="163.9">실측 후 타공할 것)</text>
<text x="113.8" y="171.5">210</text>
</g>
<g font-size="3">
<text x="192" y="17.9">위생도기 기준에 따라</text>
<text x="175.7" y="21.7">실 제품 치수는 아래와 같은 도기 허용공차 내에서 변할 수 있습니다.</text>
<text x="175.9" y="29.4">②</text>
<text x="176" y="25.5">①</text>
<text x="190.1" y="29.4">이상 : ±5%</text>
<text x="190.3" y="25.5">미만 : ±2mm</text>
<text x="215.3" y="25.5">(KS)</text>
<text x="215.6" y="29.4">(KS)</text>
<text x="175.9" y="33.3">③ 최대 허용공차 : ±25mm</text>
<text x="215.4" y="33.3">(KS)</text>
<text x="175.5" y="37">※정확한 시공을 위해서 반드시 제품 사이즈를 실측하고 시공하여 주시기 바랍니다</text>
<text x="175.6" y="44.6">예시</text>
<text x="185.2" y="44.6">길이</text>
<text x="204.5" y="44.6">는</text>
<text x="229.8" y="44.6">까지의 치수 허용차를 가집니다</text>
</g>
<g font-size="2.6">
<text x="130.3" y="36.4">TFL955</text>
<text x="114.3" y="98.4">180</text>
<text x="232.9" y="110.2">TFL901Q</text>
<text x="234.1" y="132">(15A)</text>
<text x="234.7" y="128.7">R1/2</text>
<text x="236.4" y="135.6">Ø32</text>
<text x="84" y="143.9">TFL651Q</text>
<text x="89.5" y="154.7">DL P4010</text>
<text x="184.3" y="152.1">DL P4020</text>
<text x="183.5" y="165">DL P4031</text>
<text x="181.4" y="170.8">CL-520V</text>
</g>
<text font-size="2.2" x="190" y="98.3">DL L1110</text>
</svg>
